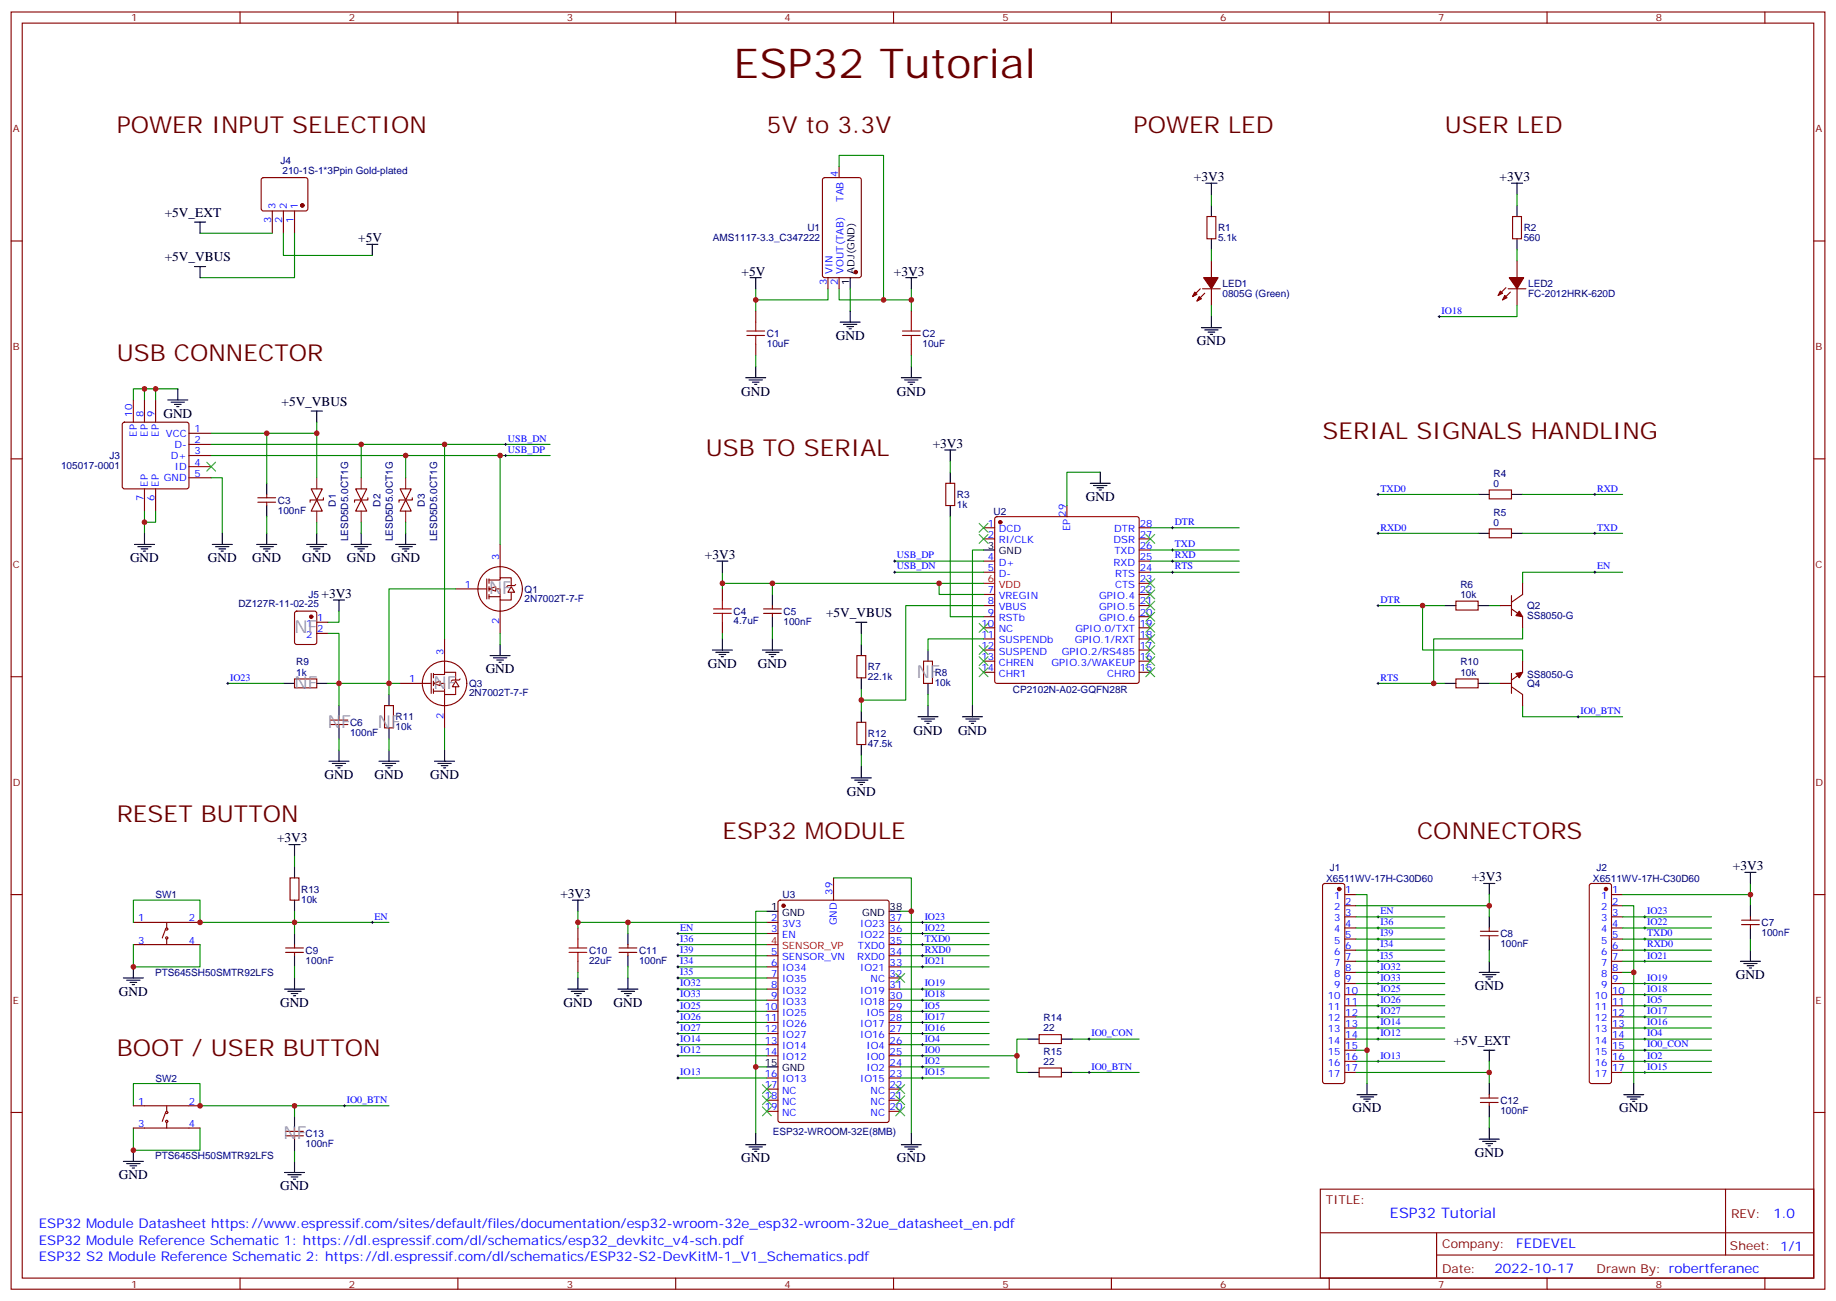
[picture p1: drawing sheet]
<svg xmlns="http://www.w3.org/2000/svg" width="583mm" height="413mm" viewBox="0 0 583 413" stroke-linecap="round" stroke-linejoin="round" font-family="sans-serif">
<g fill="none" stroke="#870000" stroke-width=".35">
<path d="M3.5 3.8h575.8v405.4h-575.8zM7.1 7.3h568.6v398.3h-568.6zM76.2 3.8v3.5M145.3 3.8v3.5M214.5 3.8v3.5M283.6 3.8v3.5M352.8 3.8v3.5M421.9 3.8v3.5M491.1 3.8v3.5M560.2 3.8v3.5M83.1 56.6l.5-.2h13.4l.5 .2 .2 .5v9.4l-.7 .5-13.7-.1-.4-.6v-9.2zM261.3 56.6l.5-.2h10.9l.6 .4 .1 30.6-.5 .7h-11.1l-.7-.4v-30.6z"/>
<path d="M266.3 52.8v3.6M3.5 76.5h3.6M86.4 67v7M90 67v7M93.5 67v7M383.1 68.7h2.8v7.1h-2.8zM480.1 68.7h2.9v7.1h-2.9zM575.7 76.5h3.6M239.9 98.7v3.5M262.8 88.1v3.6M266.3 88.1v3.6M289.3 98.7v3.5"/>
<path d="M381 91.7l-2.5 2.4M381.7 91.7h5.6M382.4 93.1l-2.5 2.4M384.5 82.8v5.3M384.5 91.7v5.2M478 91.3l-2.5 2.5M478.7 91.7h5.7M479.4 92.7l-2.4 2.5M481.5 82.8v5.3M481.5 91.7v5.2M239.9 109.3v3.5M289.3 109.3v3.5"/>
<path d="M39 134.2l.5-.2h19.8l.5 .2 .2 .5v19.7l-.3 .5-.4 .3h-19.8l-.5-.3-.2-.5v-19.7zM42.3 126.9v7.1M45.9 126.9v7.1M49.4 126.9v7.1M60 137.5h7M3.5 145.6h3.6M45.9 155.2v7M49.4 155.2v7M60 141h7M60 144.6h7M60 148.1h7M60 151.6h7"/>
<path d="M81.8 159.4h5.7M81.8 158h5.7M84.7 156.9v1.1M84.7 159.4v1M98.8 155.2h3.5l-1.8 3.5zM100.5 158.7l1.8 3.5h-3.5zM102.7 158v.7h-4.3v.7M112.9 155.2h3.5l-1.7 3.5zM114.7 158.7l1.7 3.5h-3.5zM116.8 158v.7h-4.3v.7M127 155.2h3.5l-1.7 3.5zM128.8 158.7l1.7 3.5h-3.5z"/>
<path d="M130.9 158v.7h-4.3v.7M300.2 153.4h2.8v7h-2.8zM472.7 155.5h7.1v2.8h-7.1zM575.7 145.6h3.6M158.7 172.8v10.6M312.2 167.5h3.5M312.2 171h3.5M312.2 178.1h3.5M316 164.2l.4-.2h44.5l.5 .2 .2 .5v51.5l-.2 .5-.5 .2h-44.5l-.5-.2-.2-.5v-51.5zM338.7 160.4v3.6M361.6 167.5h3.5M361.6 171h3.5"/>
<path d="M361.6 178.1h3.5M361.6 174.6h3.5M472.7 167.9h7.1v2.8h-7.1zM144.6 186.9h9.9M154.5 183.7v6.4M155.2 184.1h3.5v-.7h3.6v2.4M155.2 186.9h3.5v3.5h3.6v-2.4M155.2 189.4h3.5M155.2 183.7v1.4M155.2 186.2v1.4M155.2 188.7v1.4M158.7 190.4v10.6"/>
<path d="M229.3 186.9v3.5M229.3 197.5v3.5M242.4 194.7h5.6M242.4 193.3h5.6M245.2 192.2v1.1M245.2 194.7v1M312.2 181.6h3.5M312.2 188.7h3.5M312.2 192.2h3.5M312.2 195.7h3.5M312.2 199.2h3.5M361.6 181.6h3.5"/>
<path d="M361.6 188.7h3.5M361.6 192.2h3.5M361.6 195.7h3.5M361.6 199.2h3.5M361.6 185.1h3.5M462.1 190.8h7.1v2.8h-7.1zM3.5 214.8h3.6M272 208.1h2.8v7h-2.8zM293.2 209.8h2.8v7.1h-2.8zM312.2 202.8h3.5M312.2 206.3h3.5M312.2 209.8h3.5"/>
<path d="M312.2 213.4h3.5M361.6 202.8h3.5M361.6 206.3h3.5M361.6 209.8h3.5M361.6 213.4h3.5M462.1 215.5h7.1v2.8h-7.1zM575.7 214.8h3.6M272 229.2h2.8v7.1h-2.8zM92.1 278.6h2.8v7.1h-2.8zM264.6 278.6v7.1M3.5 283.9h3.6M42.3 292.7h21.2"/>
<path d="M42.3 299.8h21.2M52.6 294.9l-1.1 2.8M52.9 292.7v1.8M52.9 298v1.8M93.5 299.8v1M183.4 294.5v3.5M199.3 299.8v1M243.4 292.7h3.5M243.4 296.3h3.5M247.2 285.9l.4-.2h33.9l.7 .4v69.4l-.4 .7h-34.2l-.6-.4-.1-69.4zM282.2 292.7h3.6M282.2 296.3h3.6"/>
<path d="M282.2 299.8h3.6M420 280.6l.5-.2h5.7l.5 .2 .2 .5v62.1l-.3 .5-.4 .2h-5.7l-.5-.2-.2-.5v-62.1zM426.9 283.9h3.5M426.9 287.4h3.5M426.9 291h3.5M426.9 294.5h3.5M426.9 298h3.5M469.9 297h5.6M469.9 295.6h5.6M472.7 294.5v1.1M472.7 297v1M504.7 280.6l.5-.2h5.6l.5 .2 .2 .5v62.1l-.2 .5-.5 .2h-5.6l-.5-.2-.2-.5v-62.1z"/>
<path d="M511.5 283.9h3.6M511.5 287.4h3.6M511.5 291h3.6M511.5 294.5h3.6M511.5 298h3.6M552.8 293.4h5.6M552.8 292h5.6M555.6 291v1M555.6 293.4v1.1M575.7 283.9h3.6M90.7 302.3h5.6M90.7 300.8h5.6"/>
<path d="M93.5 302.3v1M183.4 305.1v3.5M196.5 302.3h5.6M196.5 300.8h5.6M199.3 302.3v1M243.4 303.3h3.5M243.4 306.8h3.5M243.4 310.4h3.5M243.4 313.9h3.5M243.4 317.4h3.5M282.2 303.3h3.6M282.2 306.8h3.6"/>
<path d="M282.2 310.4h3.6M282.2 313.9h3.6M282.2 317.4h3.6M426.9 301.6h3.5M426.9 305.1h3.5M426.9 308.6h3.5M426.9 312.1h3.5M426.9 315.7h3.5M426.9 319.2h3.5M511.5 301.6h3.6M511.5 305.1h3.6M511.5 308.6h3.6"/>
<path d="M511.5 312.1h3.6M511.5 315.7h3.6M511.5 319.2h3.6M243.4 321h3.5M243.4 324.5h3.5M243.4 328h3.5M243.4 331.5h3.5M243.4 335.1h3.5M282.2 321h3.6M282.2 324.5h3.6M282.2 328h3.6M282.2 331.5h3.6"/>
<path d="M282.2 335.1h3.6M282.2 338.6h3.6M329.8 328.4h7.1v2.8h-7.1zM329.8 338.9h7.1v2.9h-7.1zM426.9 322.7h3.5M426.9 326.2h3.5M426.9 329.8h3.5M426.9 333.3h3.5M426.9 336.8h3.5M511.5 322.7h3.6M511.5 326.2h3.6M511.5 329.8h3.6"/>
<path d="M511.5 333.3h3.6M511.5 336.8h3.6M3.5 353.1h3.6M42.3 358h21.2M42.3 350.9h21.2M52.6 353.1l-1.1 2.8M52.9 350.9v1.8M52.9 356.2v1.8M90.7 359.1h5.6M93.5 358v1.1M243.4 342.1h3.5M243.4 345.7h3.5"/>
<path d="M243.4 349.2h3.5M243.4 352.7h3.5M282.2 342.1h3.6M282.2 345.7h3.6M282.2 349.2h3.6M282.2 352.7h3.6M426.9 340.4h3.5M469.9 349.9h5.6M469.9 348.5h5.6M472.7 347.4v1.1M472.7 349.9v1M511.5 340.4h3.6"/>
<path d="M575.7 353.1h3.6M90.7 360.5h5.6M93.5 360.5v1M419.1 377.4h156.6v28.2h-156.6zM547.7 377.4v20.9M419.1 391.2h156.5M456 398.3h119.6M456 391.2v14.2M76.2 405.6v3.6M145.3 405.6v3.6M214.5 405.6v3.6M283.6 405.6v3.6"/>
<path d="M352.8 405.6v3.6M421.9 405.6v3.6M491.1 405.6v3.6M560.2 405.6v3.6"/>
<circle cx="158.7" cy="186.9" r="7.1"/>
<circle cx="52.9" cy="297.7" r=".35"/>
<circle cx="52.9" cy="294.9" r=".35"/>
<circle cx="52.9" cy="353.1" r=".35"/>
<circle cx="52.9" cy="355.9" r=".35"/>
</g>
<g fill="none" stroke="#000" stroke-width=".35">
<path d="M382.8 58.1h3.5M384.5 58.1v3.6M479.8 58.1h3.5M481.5 58.1v3.6M61.7 70.5h3.6M63.5 70.5v3.5M116.4 77.5h3.5M118.2 77.5v3.6M384.5 65.2v3.5M384.5 75.8v3.5M481.5 65.2v3.5M481.5 75.8v3.5"/>
<path d="M61.7 84.6h3.6M63.5 84.6v3.5M238.1 88.1h3.6M239.9 88.1v3.6M269.9 88.1v3.6M269.9 98.7v3.5M287.5 88.1h3.5M289.3 88.1v3.6M236.7 119.9h6.4M239.9 116.3v3.6M266.7 102.2h6.3M267.8 102.9h4.2"/>
<path d="M268.8 103.6h2.1M269.5 104.4h.7M286.1 119.9h6.4M289.3 116.3v3.6M381.4 104h6.3M382.4 104.7h4.2M383.5 105.4h2.1M384.2 106.1h.7M384.5 100.5v3.5M53.3 126.9h6.3M54.3 127.6h4.3M55.4 128.3h2.1"/>
<path d="M56.1 129h.7M56.4 123.4v3.5M98.8 130.5h3.5M100.5 130.5v3.5M237.8 120.6h4.2M238.8 121.3h2.1M239.5 122h.7M287.2 120.6h4.2M288.2 121.3h2.1M288.9 122h.7M84.7 153.4v3.5M299.9 142.8h3.5"/>
<path d="M301.6 142.8v3.5M301.6 149.9v3.5M346.1 153.4h6.3M347.1 154.1h4.3M348.2 154.8h2.1M348.9 155.5h.7M349.2 149.9v3.5M469.2 156.9h3.5M479.8 156.9h3.5M42.7 172.8h6.3M43.7 173.5h4.3M44.8 174.2h2.1"/>
<path d="M45.5 174.9h.7M45.9 169.3v3.5M67.4 172.8h6.3M68.4 173.5h4.3M69.5 174.2h2.1M70.2 174.9h.7M70.6 169.3v3.5M81.5 172.8h6.3M82.5 173.5h4.3M83.6 174.2h2.1M84.3 174.9h.7M84.7 160.4v3.6"/>
<path d="M84.7 169.3v3.5M97.4 172.8h6.3M98.4 173.5h4.3M99.5 174.2h2.1M100.2 174.9h.7M100.5 169.3v3.5M111.5 172.8h6.3M112.5 173.5h4.3M113.6 174.2h2.1M114.3 174.9h.7M114.7 169.3v3.5M125.6 172.8h6.3"/>
<path d="M126.6 173.5h4.3M127.7 174.2h2.1M128.4 174.9h.7M128.8 169.3v3.5M227.5 178.1h3.6M229.3 178.1v3.5M301.6 160.4v3.6M312.2 174.6h3.5M469.2 169.3h3.5M479.8 169.3h3.5M245.2 188.7v3.5M245.2 195.7v3.5"/>
<path d="M271.6 197.5h3.6M273.4 197.5v3.5M458.6 192.2h3.5M469.2 192.2h3.5M226.1 206.3h6.4M227.2 207h4.2M228.2 207.7h2.2M229 208.4h.7M229.3 202.8v3.5M242 206.3h6.4M243.1 207h4.2M244.1 207.7h2.1"/>
<path d="M244.8 208.4h.7M245.2 202.8v3.5M273.4 204.5v3.6M273.4 215.1v3.6M294.6 206.3v3.5M294.6 216.9v3.5M458.6 216.9h3.5M469.2 216.9h3.5M273.4 225.7v3.5M273.4 236.3v3.5M291.4 227.5h6.3M292.5 228.2h4.2"/>
<path d="M293.5 228.9h2.1M294.2 229.6h.7M294.6 223.9v3.6M305.5 227.5h6.4M306.6 228.2h4.2M307.6 228.9h2.1M308.3 229.6h.7M308.7 223.9v3.6M270.2 246.9h6.4M271.3 247.6h4.2M272.3 248.3h2.2M273 249h.8"/>
<path d="M273.4 243.3v3.6M91.7 268h3.5M93.5 268v3.6M93.5 275.1v3.5M553.9 276.9h3.5M555.6 276.9v3.5M93.5 285.7v3.5M93.5 296.3v3.5M181.7 285.7h3.5M183.4 285.7v3.5M199.3 296.3v3.5M243.4 289.2h3.5"/>
<path d="M282.2 289.2h3.6M471 280.4h3.5M472.7 280.4v3.5M472.7 291v3.5M472.7 298v3.6M555.6 287.4v3.6M555.6 294.5v3.5M39.2 310.4h6.3M40.2 311.1h4.2M41.3 311.8h2.1M42 312.5h.7M42.3 306.8v3.6"/>
<path d="M90.3 313.9h6.4M91.4 314.6h4.2M92.4 315.3h2.1M93.1 316h.7M93.5 303.3v3.5M93.5 310.4v3.5M180.3 313.9h6.3M181.3 314.6h4.3M182.4 315.3h2.1M183.1 316h.7M183.4 310.4v3.5M196.1 313.9h6.4"/>
<path d="M197.2 314.6h4.2M198.3 315.3h2.1M199 316h.7M199.3 303.3v3.5M199.3 310.4v3.5M469.5 308.6h6.4M470.6 309.3h4.2M471.7 310h2.1M472.4 310.7h.7M472.7 305.1v3.5M552.4 305.1h6.4M553.5 305.8h4.2"/>
<path d="M554.6 306.5h2.1M555.3 307.2h.7M555.6 301.6v3.5M243.4 338.6h3.5M326.3 329.8h3.5M336.9 329.8h3.5M471 333.3h3.5M472.7 333.3v3.5M93.5 354.5v3.5M239.9 359.8v3.5M289.3 359.8v3.5M326.3 340.4h3.5"/>
<path d="M336.9 340.4h3.5M430.7 347.4h6.4M431.8 348.1h4.2M432.9 348.8h2.1M433.6 349.5h.7M433.9 343.9v3.5M472.7 343.9v3.5M472.7 350.9v3.6M472.7 358v3.5M515.4 347.4h6.4M516.5 348.1h4.2M517.5 348.8h2.1"/>
<path d="M518.2 349.5h.7M518.6 343.9v3.5M39.2 368.6h6.3M40.2 369.3h4.2M41.3 370h2.1M42 370.7h.7M42.3 365.1v3.5M90.3 372.1h6.4M91.4 372.8h4.2M92.4 373.5h2.1M93.1 374.2h.7M93.5 361.5v3.6"/>
<path d="M93.5 368.6v3.5M236.7 363.3h6.4M237.8 364h4.2M238.8 364.7h2.1M239.5 365.4h.7M286.1 363.3h6.4M287.2 364h4.2M288.2 364.7h2.1M288.9 365.4h.7M469.5 361.5h6.4M470.6 362.2h4.2M471.7 362.9h2.1"/>
<path d="M472.4 363.6h.7"/>
</g>
<path d="M312.2 185.1h3.5M243.4 299.8h3.5" fill="none" stroke="#f00" stroke-width=".35"/>
<g fill="#870000" stroke="#870000" stroke-width=".35">
<path d="M380.6 94.1l.8 .7-1.5 .7z"/>
<path d="M379.2 92.7l.7 .7-1.4 .7z"/>
<path d="M382.1 88.1h4.5l-2.1 3.6z"/>
<path d="M477.7 93.8l.7 .7-1.4 .7z"/>
<path d="M476.2 92.4l.8 .7-1.5 .7z"/>
<path d="M479.1 88.1h4.6l-2.2 3.6z"/>
<circle cx="248.7" cy="287.4" r=".53"/>
<circle cx="317.5" cy="165.7" r=".53"/>
<circle cx="271.6" cy="86.4" r=".53"/>
<circle cx="96" cy="65.2" r=".53"/>
<circle cx="425.1" cy="282.2" r=".53"/>
<circle cx="509.8" cy="282.2" r=".53"/>
</g>
<path d="M100.5 151.6v3.6M114.7 151.6v3.6M128.8 151.6v3.6M100.5 162.2v3.5M114.7 162.2v3.5M128.8 162.2v3.5" fill="none" stroke="#8c2424" stroke-width=".35"/>
<g fill="none" stroke="#a10000" stroke-width=".35">
<path d="M237.1 106.5h5.6M237.1 105.1h5.6M239.9 102.2v2.9M239.9 106.5v2.8M286.5 106.5h5.6M286.5 105.1h5.6M289.3 102.2v2.9M289.3 106.5v2.8M226.5 194.7h5.6M226.5 193.3h5.6M229.3 190.4v2.9M229.3 194.7v2.8"/>
<path d="M183.4 298v2.8M180.6 302.3h5.7M180.6 300.8h5.7M183.4 302.3v2.8"/>
</g>
<g fill="none" stroke="#008700" stroke-width=".35">
<path d="M266.3 52.8v-3.5h14.2v45.9M63.5 74h22.9M90 74v7.1h28.2M93.5 74v14.1h-30M384.5 61.7v3.5M384.5 79.3v3.5M481.5 61.7v3.5M481.5 79.3v3.5M239.9 91.7v3.5h22.9v-3.5M239.9 95.2v3.5M266.3 91.7v3.5h23v-3.5M269.9 91.7v7"/>
<path d="M289.3 95.2v3.5M384.5 96.9v3.6M481.5 96.9v3.6h-24.7M239.9 112.8v3.5M289.3 112.8v3.5M42.3 126.9v-3.5h7.1v3.5M45.9 123.4v3.5M49.4 123.4h7M67 137.5h33.5v14.1M84.7 137.5v15.9M100.5 134v3.5M67 151.6h3.6v17.7"/>
<path d="M67 141h107.6M67 144.6h107.6M114.7 141v10.6M128.8 144.6v7M301.6 146.3v3.6M349.2 149.9h-10.5v10.5M437.4 156.9h31.8M483.3 156.9h31.8M45.9 162.2v3.5h3.5v-3.5M45.9 165.7v3.6M84.7 164v5.3M100.5 165.7v3.6"/>
<path d="M114.7 165.7v3.6M128.8 165.7v3.6M284 178.1h28.2M301.6 164v31.7h10.6M312.2 174.6h-3.5v49.3M365.1 178.1h28.2M365.1 167.5h28.2M365.1 174.6h28.2M437.4 169.3h31.8M483.3 169.3h31.8M229.3 181.6v3.5M245.2 185.1v3.6"/>
<path d="M245.2 199.2v3.6M284 181.6h28.2M298.1 185.1v3.6h14.1M312.2 192.2h-24.7v30h-14.1M312.2 185.1h-82.9v1.8M365.1 181.6h28.2M437.4 192.2h14.2M458.6 192.2h-7v14.1h31.7v3.5M472.7 192.2h3.5M483.3 199.2v3.6h-28.2v14.1h3.5M515.1 181.6h-31.8v3.5M229.3 201v1.8"/>
<path d="M273.4 201v3.5M273.4 218.7v7M312.2 202.8h-17.6v3.5M437.4 216.9h17.7M472.7 216.9h3.5M273.4 239.8v3.5M294.6 220.4v3.5M483.3 223.9v3.6h31.8M93.5 271.6v3.5M264.6 278.6h24.7v10.6M42.3 292.7v-7h21.2v7h60M42.3 299.8v7h21.2v-7"/>
<path d="M93.5 289.2v7.1M183.4 289.2v3.5M199.3 292.7v3.6M215.2 296.3h28.2M215.2 299.8h28.2M243.4 292.7h-60v1.8M243.4 289.2h-3.5v70.6M285.8 289.2h3.5v70.6M285.8 296.3h28.2M285.8 299.8h28.2M285.8 292.7h28.2M430.4 283.9h3.5v60"/>
<path d="M430.4 287.4h42.3v3.6M430.4 298h28.2M430.4 294.5h28.2M430.4 291h28.2M472.7 283.9v3.5M515.1 287.4h3.5v56.5M515.1 283.9h40.5v3.5M515.1 298h28.2M515.1 294.5h28.2M515.1 291h28.2M555.6 280.4v3.5M555.6 298v3.6"/>
<path d="M93.5 306.8v3.6M183.4 308.6v1.8M199.3 306.8v3.6M215.2 303.3h28.2M215.2 306.8h28.2M215.2 317.4h28.2M215.2 313.9h28.2M215.2 310.4h28.2M285.8 303.3h28.2M285.8 306.8h28.2M285.8 317.4h28.2M285.8 313.9h28.2"/>
<path d="M430.4 319.2h28.2M430.4 305.1h28.2M430.4 308.6h28.2M430.4 312.1h28.2M430.4 315.7h28.2M430.4 301.6h28.2M472.7 301.6v3.5M515.1 319.2h28.2M515.1 305.1h28.2M515.1 308.6h3.5M515.1 312.1h28.2M515.1 315.7h28.2"/>
<path d="M515.1 301.6h28.2M215.2 321h28.2M215.2 335.1h28.2M215.2 331.5h28.2M215.2 328h28.2M215.2 324.5h28.2M239.9 338.6h3.5M285.8 338.6h28.2M285.8 321h28.2M285.8 335.1h37M285.8 331.5h28.2M285.8 328h28.2"/>
<path d="M285.8 324.5h28.2M326.3 329.8h-3.5v10.6h3.5M340.4 329.8h21.2M430.4 329.8h28.2M430.4 336.8h28.2M430.4 322.7h28.2M430.4 326.2h28.2M430.4 333.3h3.5M472.7 336.8v3.6h-42.3M515.1 329.8h28.2M515.1 336.8h28.2M515.1 322.7h28.2"/>
<path d="M515.1 326.2h28.2M515.1 333.3h28.2M42.3 358v7.1h21.2v-7.1M42.3 350.9v-7h21.2v7h60M93.5 350.9v3.6M215.2 342.1h28.2M285.8 342.1h28.2M340.4 340.4h21.2M472.7 340.4v3.5M472.7 354.5v3.5M515.1 340.4h28.2M93.5 365.1v3.5"/>
</g>
<g fill="none" stroke="#000" stroke-width=".32">
<path d="M456.5 100.5h.7M456.8 100.1v.7M160.2 144.6h.7M160.2 141h.7M160.5 140.7v.7M160.5 144.2v.7M437.1 156.9h.7M437.4 156.6v.7M505.9 156.9h.7M506.2 156.6v.7M283.6 178.1h.7M284 177.7v.7"/>
<path d="M371.8 178.1h.7M371.8 167.5h.7M371.8 174.6h.7M372.2 167.1v.8M372.2 174.2v.7M372.2 177.7v.7M437.1 169.3h.7M437.4 168.9v.7M505.9 169.3h.7M506.2 168.9v.7M283.6 181.6h.7M284 181.3v.7"/>
<path d="M371.8 181.6h.7M372.2 181.3v.7M437.1 192.2h.7M437.4 191.8v.7M505.9 181.6h.7M506.2 181.3v.7M437.1 216.9h.7M437.4 216.5v.7M500.6 227.5h.7M500.9 227.1v.7M117.8 292.7h.7M118.2 292.4v.7"/>
<path d="M214.8 296.3h.7M214.8 299.8h.7M215.2 295.9v.7M215.2 299.4v.7M292.5 292.7h.7M292.5 296.3h.7M292.5 299.8h.7M292.8 292.4v.7M292.8 295.9v.7M292.8 299.4v.7M437.1 298h.7M437.1 294.5h.7"/>
<path d="M437.1 291h.7M437.4 290.6v.7M437.4 294.1v.8M437.4 297.7v.7M521.8 298h.7M521.8 294.5h.7M521.8 291h.7M522.1 290.6v.7M522.1 294.1v.8M522.1 297.7v.7M214.8 317.4h.7M214.8 313.9h.7"/>
<path d="M214.8 306.8h.7M214.8 310.4h.7M214.8 303.3h.7M215.2 303v.7M215.2 306.5v.7M215.2 310v.7M215.2 313.5v.8M215.2 317.1v.7M292.5 317.4h.7M292.5 313.9h.7M292.5 306.8h.7M292.5 303.3h.7"/>
<path d="M292.8 303v.7M292.8 306.5v.7M292.8 313.5v.8M292.8 317.1v.7M437.1 305.1h.7M437.1 301.6h.7M437.1 312.1h.7M437.1 308.6h.7M437.1 319.2h.7M437.1 315.7h.7M437.4 301.2v.7M437.4 304.7v.7"/>
<path d="M437.4 308.3v.7M437.4 311.8v.7M437.4 315.3v.7M437.4 318.8v.7M521.8 305.1h.7M521.8 301.6h.7M521.8 312.1h.7M521.8 319.2h.7M521.8 315.7h.7M522.1 301.2v.7M522.1 304.7v.7M522.1 311.8v.7"/>
<path d="M522.1 315.3v.7M522.1 318.8v.7M214.8 335.1h.7M214.8 331.5h.7M214.8 328h.7M214.8 324.5h.7M214.8 321h.7M215.2 320.6v.7M215.2 324.1v.7M215.2 327.7v.7M215.2 331.2v.7M215.2 334.7v.7"/>
<path d="M292.5 335.1h.7M292.5 331.5h.7M292.5 328h.7M292.5 324.5h.7M292.5 321h.7M292.5 338.6h.7M292.8 320.6v.7M292.8 324.1v.7M292.8 327.7v.7M292.8 331.2v.7M292.8 334.7v.7M292.8 338.2v.7"/>
<path d="M345.4 329.8h.7M345.7 329.4v.7M437.1 329.8h.7M437.1 322.7h.7M437.1 326.2h.7M437.1 336.8h.7M437.4 322.4v.7M437.4 325.9v.7M437.4 329.4v.7M437.4 336.5v.7M521.8 329.8h.7M521.8 322.7h.7"/>
<path d="M521.8 326.2h.7M521.8 336.8h.7M521.8 333.3h.7M522.1 322.4v.7M522.1 325.9v.7M522.1 329.4v.7M522.1 333v.7M522.1 336.5v.7M109 350.9h.7M109.4 350.6v.7M214.8 342.1h.7M215.2 341.8v.7"/>
<path d="M292.5 342.1h.7M292.8 341.8v.7M345.4 340.4h.7M345.7 340v.7M521.8 340.4h.7M522.1 340v.7"/>
</g>
<g fill="#fff" stroke="#870000" stroke-width=".35">
<path d="M155.2 186.9l2.1-.7v1.4z"/>
<path d="M162.3 186.2l1 1.8h-2.1z"/>
</g>
<g fill="none" stroke="#870000" stroke-width=".35">
<path d="M163.7 185.5l-.4 .3h-2.1l-.3 .4M127 216.9h9.9M136.9 213.7v6.4M137.6 214.1h3.5v-.7h3.5v2.4M137.6 216.9h3.5v3.5h3.5v-2.5M137.6 219.4h3.5M137.6 213.7v1.4M137.6 216.2v1.4M137.6 218.7v1.4M141.1 202.8v10.6M141.1 220.4v10.6"/>
<circle cx="141.1" cy="216.9" r="7.1"/>
</g>
<g fill="#fff" stroke="#870000" stroke-width=".35">
<path d="M137.6 216.9l2.1-.7v1.4z"/>
<path d="M144.6 216.2l1.1 1.7h-2.1z"/>
</g>
<g fill="none" stroke="#870000" stroke-width=".35">
<path d="M93.7 194.2l.5-.2h5.6l.7 .4v9.4l-.4 .7h-5.9l-.7-.4v-9.4zM100.5 197.5h3.6M476.2 192.2h3.6M479.8 193.3l3.5 2.4v3.5M479.8 189v6.4M483.3 185.1v3.6l-3.5 2.4M93.5 215.5h7v2.8h-7zM100.5 201h3.6M146 215.5l-.3 .3h-2.1l-.4 .4M476.2 216.9h3.6M479.8 217.9l3.5 2.5v3.5M479.8 213.7v6.4"/>
<path d="M483.3 209.8v3.6l-3.5 2.4M104.8 229.9h5.6M104.8 228.5h5.6M107.6 227.5v1M107.6 229.9v1.1M122.1 223.9h2.8v7.1h-2.8z"/>
</g>
<path d="M141.1 141v61.8M158.7 144.6v28.2M107.6 194v3.5h-3.5M144.6 186.9h-21.1v30h3.5M72.3 216.9h17.7M104.1 201h3.5v15.9h-3.5M158.7 201v3.5M107.6 234.5v3.6M123.5 220.4v-3.5h-15.9v7M123.5 234.5v3.6M141.1 231v7.1" fill="none" stroke="#008700" stroke-width=".35"/>
<g fill="none" stroke="#000" stroke-width=".35">
<path d="M105.8 190.4h3.6M107.6 190.4v3.6M90 216.9h3.5M100.5 216.9h3.6M155.6 208.1h6.3M156.6 208.8h4.3M157.7 209.5h2.1M158.4 210.2h.7M158.7 204.5v3.6M107.6 223.9v3.6M107.6 231v3.5M107.6 238.1v3.5"/>
<path d="M123.5 220.4v3.5M123.5 231v3.5M123.5 238.1v3.5M141.1 238.1v3.5M104.4 241.6h6.4M105.5 242.3h4.2M106.5 243h2.2M107.2 243.7h.7M120.3 241.6h6.3M121.4 242.3h4.2M122.4 243h2.1M123.1 243.7h.7"/>
<path d="M137.9 241.6h6.4M139 242.3h4.2M140.1 243h2.1M140.8 243.7h.7"/>
</g>
<path d="M72 216.9h.7M72.3 216.5v.7" fill="none" stroke="#000" stroke-width=".32"/>
<g fill="#870000" stroke="#870000" stroke-width=".35">
<path d="M482.2 194l1.1 1.7-2.1-.3z"/>
<path d="M481.2 213.7l2.1-.3-1.1 1.7z"/>
<circle cx="98.8" cy="195.7" r=".53"/>
</g>
<g fill="none" stroke="#3c3" stroke-width=".35">
<path d="M65.6 146.7l2.8 2.8M68.4 146.7l-2.8 2.8M310.8 166.1l2.8 2.8M310.8 169.6l2.8 2.8M313.6 166.1l-2.8 2.8M313.6 169.6l-2.8 2.8M363.7 169.6l2.8 2.8M366.5 169.6l-2.8 2.8M310.8 197.8l2.8 2.9M313.6 197.8l-2.8 2.9M363.7 197.8l2.8 2.9M363.7 194.3l2.8 2.8"/>
<path d="M363.7 190.8l2.8 2.8M363.7 187.3l2.8 2.8M363.7 183.7l2.8 2.8M366.5 197.8l-2.8 2.9M366.5 194.3l-2.8 2.8M366.5 190.8l-2.8 2.8M366.5 187.3l-2.8 2.8M366.5 183.7l-2.8 2.8M310.8 204.9l2.8 2.8M310.8 208.4l2.8 2.8M310.8 211.9l2.8 2.9M313.6 204.9l-2.8 2.8"/>
<path d="M313.6 208.4l-2.8 2.8M313.6 211.9l-2.8 2.9M363.7 211.9l2.8 2.9M363.7 208.4l2.8 2.8M363.7 204.9l2.8 2.8M363.7 201.4l2.8 2.8M366.5 211.9l-2.8 2.9M366.5 208.4l-2.8 2.8M366.5 204.9l-2.8 2.8M366.5 201.4l-2.8 2.8M284.3 309l2.9 2.8M287.2 309l-2.9 2.8"/>
<path d="M242 344.2l2.8 2.9M242 347.8l2.8 2.8M242 351.3l2.8 2.8M244.8 344.2l-2.8 2.9M244.8 347.8l-2.8 2.8M244.8 351.3l-2.8 2.8M284.3 351.3l2.9 2.8M284.3 347.8l2.9 2.8M284.3 344.2l2.9 2.9M287.2 351.3l-2.9 2.8M287.2 347.8l-2.9 2.8M287.2 344.2l-2.9 2.9"/>
</g>
<g fill="#c00">
<circle cx="42.3" cy="306.8" r=".88"/>
<circle cx="63.5" cy="292.7" r=".88"/>
<circle cx="93.5" cy="292.7" r=".88"/>
<circle cx="93.5" cy="350.9" r=".88"/>
<circle cx="63.5" cy="350.9" r=".88"/>
<circle cx="42.3" cy="365.1" r=".88"/>
<circle cx="199.3" cy="292.7" r=".88"/>
<circle cx="183.4" cy="292.7" r=".88"/>
<circle cx="239.9" cy="338.6" r=".88"/>
<circle cx="289.3" cy="289.2" r=".88"/>
<circle cx="273.4" cy="222.2" r=".88"/>
<circle cx="245.2" cy="185.1" r=".88"/>
<circle cx="298.1" cy="185.1" r=".88"/>
<circle cx="229.3" cy="185.1" r=".88"/>
<circle cx="84.7" cy="137.5" r=".88"/>
<circle cx="100.5" cy="137.5" r=".88"/>
<circle cx="114.7" cy="141" r=".88"/>
<circle cx="128.8" cy="144.6" r=".88"/>
<circle cx="45.9" cy="165.7" r=".88"/>
<circle cx="45.9" cy="123.4" r=".88"/>
<circle cx="49.4" cy="123.4" r=".88"/>
<circle cx="451.6" cy="192.2" r=".88"/>
<circle cx="455.1" cy="216.9" r=".88"/>
<circle cx="239.9" cy="95.2" r=".88"/>
<circle cx="289.3" cy="95.2" r=".88"/>
<circle cx="280.5" cy="95.2" r=".88"/>
<circle cx="322.8" cy="335.1" r=".88"/>
<circle cx="433.9" cy="333.3" r=".88"/>
<circle cx="518.6" cy="308.6" r=".88"/>
<circle cx="472.7" cy="340.4" r=".88"/>
<circle cx="555.6" cy="283.9" r=".88"/>
<circle cx="472.7" cy="287.4" r=".88"/>
<circle cx="158.8" cy="144.6" r=".88"/>
<circle cx="141.1" cy="141" r=".88"/>
<circle cx="123.5" cy="216.9" r=".88"/>
<circle cx="107.6" cy="216.9" r=".88"/>
</g>
<text font-size="13.1" fill="#600" x="232.8" y="24.6">ESP32 Tutorial</text>
<g font-size="7.4" fill="#600">
<text x="37" y="42.3">POWER INPUT SELECTION</text>
<text x="243.4" y="42.3">5V to 3.3V</text>
<text x="359.8" y="42.3">POWER LED</text>
<text x="458.6" y="42.3">USER LED</text>
<text x="37" y="114.6">USB CONNECTOR</text>
<text x="419.8" y="139.3">SERIAL SIGNALS HANDLING</text>
<text x="224" y="144.6">USB TO SERIAL</text>
<text x="37" y="261">RESET BUTTON</text>
<text x="229.3" y="266.3">ESP32 MODULE</text>
<text x="449.8" y="266.3">CONNECTORS</text>
<text x="37" y="335.1">BOOT / USER BUTTON</text>
</g>
<g font-size="5.6" fill="#999">
<text x="155.2" y="188.7">NF</text>
<text x="93.5" y="201">NF</text>
<text x="291" y="215.1">NF</text>
<text x="93.5" y="218.7">NF</text>
<text x="137.6" y="218.7">NF</text>
<text x="104.1" y="231">NF</text>
<text x="119.9" y="231">NF</text>
<text x="90" y="361.5">NF</text>
</g>
<text font-size="4.6" fill="#00f" x="441.2" y="386.4">ESP32 Tutorial</text>
<g font-size="4.2">
<text x="379" y="57.5">+3V3</text>
<text x="476" y="57.5">+3V3</text>
<text x="52.3" y="68.7">+5V_EXT</text>
<text x="113.7" y="76.9">+5V</text>
<text x="52.3" y="82.9">+5V_VBUS</text>
<text x="235.4" y="87.4">+5V</text>
<text x="283.7" y="87.4">+3V3</text>
<text x="265.3" y="107.9">GND</text>
<text x="379.9" y="109.6">GND</text>
<text x="235.3" y="125.5">GND</text>
<text x="284.7" y="125.5">GND</text>
<text x="89.4" y="128.7">+5V_VBUS</text>
<text x="51.9" y="132.6">GND</text>
<text x="296.1" y="142.1">+3V3</text>
<text x="344.7" y="159">GND</text>
<text x="41.3" y="178.4">GND</text>
<text x="66" y="178.4">GND</text>
<text x="80.1" y="178.4">GND</text>
<text x="96" y="178.4">GND</text>
<text x="110.1" y="178.4">GND</text>
<text x="124.2" y="178.4">GND</text>
<text x="223.8" y="177.4">+3V3</text>
<text x="102.1" y="189.7">+3V3</text>
<text x="262.2" y="195.7">+5V_VBUS</text>
<text x="154.2" y="213.7">GND</text>
<text x="224.7" y="211.9">GND</text>
<text x="240.6" y="211.9">GND</text>
<text x="290" y="233.1">GND</text>
<text x="304.1" y="233.1">GND</text>
<text x="103" y="247.2">GND</text>
<text x="118.9" y="247.2">GND</text>
<text x="136.5" y="247.2">GND</text>
<text x="268.8" y="252.5">GND</text>
<text x="87.9" y="267.4">+3V3</text>
<text x="467.2" y="279.7">+3V3</text>
<text x="550.1" y="276.2">+3V3</text>
<text x="177.9" y="285">+3V3</text>
<text x="551" y="310.7">GND</text>
<text x="37.7" y="316">GND</text>
<text x="468.1" y="314.3">GND</text>
<text x="88.9" y="319.5">GND</text>
<text x="178.9" y="319.5">GND</text>
<text x="194.7" y="319.5">GND</text>
<text x="461.5" y="331.6">+5V_EXT</text>
<text x="429.3" y="353.1">GND</text>
<text x="514" y="353.1">GND</text>
<text x="235.3" y="368.9">GND</text>
<text x="284.7" y="368.9">GND</text>
<text x="468.1" y="367.2">GND</text>
<text x="37.7" y="374.2">GND</text>
<text x="88.9" y="377.8">GND</text>
</g>
<g font-size="4.2" fill="#00f">
<text x="12.3" y="389.7">ESP32 Module Datasheet https://www.espressif.com/sites/default/files/documentation/esp32-wroom-32e_esp32-wroom-32ue_datasheet_en.pdf</text>
<text x="562.9" y="386.7">1.0</text>
<text x="12.3" y="395">ESP32 Module Reference Schematic 1: https://dl.espressif.com/dl/schematics/esp32_devkitc_v4-sch.pdf</text>
<text x="12.3" y="400.3">ESP32 S2 Module Reference Schematic 2: https://dl.espressif.com/dl/schematics/ESP32-S2-DevKitM-1_V1_Schematics.pdf</text>
<text x="481.3" y="396.2">FEDEVEL</text>
<text x="474.4" y="404">2022-10-17</text>
</g>
<g font-size="3.9" fill="#800">
<text x="420.9" y="382">TITLE:</text>
<text x="549.5" y="386.7">REV:</text>
<text x="457.8" y="396.2">Company:</text>
<text x="549.1" y="396.8">Sheet: 1/1</text>
<text x="457.8" y="403.9">Date:</text>
<text x="506.8" y="403.9">Drawn By: robertferanec</text>
</g>
<g font-size="3.2" fill="#800">
<text x="41.6" y="6.8">1</text>
<text x="110.8" y="6.8">2</text>
<text x="179.9" y="6.8">3</text>
<text x="249.1" y="6.8">4</text>
<text x="318.2" y="6.8">5</text>
<text x="387.3" y="6.8">6</text>
<text x="456.5" y="6.8">7</text>
<text x="525.6" y="6.8">8</text>
<text x="4.1" y="41.9">A</text>
<text x="576.3" y="41.9">A</text>
<text x="4.1" y="111.1">B</text>
<text x="576.3" y="111.1">B</text>
<text x="4.1" y="180.2">C</text>
<text x="576.3" y="180.2">C</text>
<text x="4.1" y="249.3">D</text>
<text x="576.3" y="249.3">D</text>
<text x="4.1" y="318.5">E</text>
<text x="576.3" y="318.5">E</text>
<text x="41.6" y="408.6">1</text>
<text x="110.8" y="408.6">2</text>
<text x="179.9" y="408.6">3</text>
<text x="249.1" y="408.6">4</text>
<text x="318.2" y="408.6">5</text>
<text x="387.3" y="408.6">6</text>
<text x="456.5" y="408.6">7</text>
<text x="525.6" y="408.6">8</text>
</g>
<g font-size="3.2" fill="#000080">
<text x="89.1" y="52.1">J4</text>
<text x="89.7" y="55.3">210-1S-1*3Ppin Gold-plated</text>
<text x="226.3" y="76.5">AMS1117-3.3_C347222</text>
<text x="256.3" y="73.4">U1</text>
<text x="386.6" y="76.6">5.1k</text>
<text x="386.6" y="73.4">R1</text>
<text x="483.7" y="76.6">560</text>
<text x="483.7" y="73.4">R2</text>
<text x="388.1" y="94.2">0805G (Green)</text>
<text x="388.1" y="91">LED1</text>
<text x="485.1" y="94.2">FC-2012HRK-620D</text>
<text x="485.1" y="91">LED2</text>
<text x="243.4" y="106.9">C1</text>
<text x="292.8" y="106.9">C2</text>
<text x="243.4" y="110.1">10uF</text>
<text x="292.8" y="110.1">10uF</text>
<text x="19.4" y="148.7">105017-0001</text>
<text x="34.7" y="145.7">J3</text>
<text x="474.1" y="154.4">0</text>
<text x="474.1" y="151.5">R4</text>
<text x="88.2" y="159.9">C3</text>
<text x="106.6" y="160.8" transform="rotate(-90 106.6 160.8)">D1</text>
<text x="120.8" y="160.8" transform="rotate(-90 120.8 160.8)">D2</text>
<text x="134.9" y="160.8" transform="rotate(-90 134.9 160.8)">D3</text>
<text x="303.7" y="161.2">1k</text>
<text x="303.7" y="158">R3</text>
<text x="88.2" y="163">100nF</text>
<text x="315.4" y="163.4">U2</text>
<text x="474.1" y="166.8">0</text>
<text x="474.1" y="163.9">R5</text>
<text x="110.5" y="171.8" transform="rotate(-90 110.5 171.8)">LESD5D5.0CT1G</text>
<text x="124.7" y="171.8" transform="rotate(-90 124.7 171.8)">LESD5D5.0CT1G</text>
<text x="138.8" y="171.8" transform="rotate(-90 138.8 171.8)">LESD5D5.0CT1G</text>
<text x="97.9" y="189.8">J5</text>
<text x="166.5" y="191">2N7002T-7-F</text>
<text x="166.5" y="188.1">Q1</text>
<text x="463.6" y="189.7">10k</text>
<text x="463.6" y="186.5">R6</text>
<text x="75.7" y="192.8">DZ127R-11-02-25</text>
<text x="232.8" y="195.1">C4</text>
<text x="248.7" y="195.1">C5</text>
<text x="484.7" y="196.5">SS8050-G</text>
<text x="484.7" y="193.4">Q2</text>
<text x="232.8" y="198.1">4.7uF</text>
<text x="248.7" y="198.3">100nF</text>
<text x="94" y="214.4">1k</text>
<text x="94" y="211.2">R9</text>
<text x="275.5" y="215.9">22.1k</text>
<text x="275.5" y="212.7">R7</text>
<text x="296.7" y="214.5">R8</text>
<text x="463.6" y="214.4">10k</text>
<text x="463.6" y="211.2">R10</text>
<text x="484.7" y="215.1">SS8050-G</text>
<text x="148.9" y="221">2N7002T-7-F</text>
<text x="148.9" y="218.1">Q3</text>
<text x="296.7" y="217.7">10k</text>
<text x="321.5" y="219.8">CP2102N-A02-GQFN28R</text>
<text x="484.7" y="218.2">Q4</text>
<text x="111.1" y="233.5">100nF</text>
<text x="111.1" y="230.4">C6</text>
<text x="125.6" y="231.8">10k</text>
<text x="125.6" y="228.6">R11</text>
<text x="275.5" y="233.9">R12</text>
<text x="275.5" y="237.1">47.5k</text>
<text x="421" y="279.8">X6511WV-17H-C30D60</text>
<text x="422.1" y="276.3">J1</text>
<text x="505.7" y="279.8">X6511WV-17H-C30D60</text>
<text x="506.8" y="276.3">J2</text>
<text x="49.3" y="285.1">SW1</text>
<text x="95.6" y="286.5">10k</text>
<text x="95.6" y="283.3">R13</text>
<text x="248.4" y="285.1">U3</text>
<text x="559.2" y="293.9">C7</text>
<text x="476.2" y="297.4">C8</text>
<text x="559.2" y="297">100nF</text>
<text x="97" y="305.9">100nF</text>
<text x="97" y="302.7">C9</text>
<text x="187" y="305.9">22uF</text>
<text x="187" y="302.7">C10</text>
<text x="202.8" y="305.9">100nF</text>
<text x="202.8" y="302.7">C11</text>
<text x="476.2" y="300.6">100nF</text>
<text x="49.2" y="309.7">PTS645SH50SMTR92LFS</text>
<text x="331.3" y="327.3">22</text>
<text x="331.3" y="324.1">R14</text>
<text x="331.3" y="334.7">R15</text>
<text x="331.3" y="337.9">22</text>
<text x="49.3" y="343.3">SW2</text>
<text x="476.2" y="353.5">100nF</text>
<text x="476.2" y="350.4">C12</text>
<text x="97" y="364.1">100nF</text>
<text x="97" y="360.9">C13</text>
<text x="245.3" y="360.2">ESP32-WROOM-32E(8MB)</text>
<text x="49.2" y="367.9">PTS645SH50SMTR92LFS</text>
</g>
<g font-size="3.2" fill="#00f">
<text x="266" y="56.2" transform="rotate(-90 266 56.2)">4</text>
<text x="267.8" y="64" transform="rotate(-90 267.8 64)">TAB</text>
<text x="86.1" y="70.7" transform="rotate(-90 86.1 70.7)">3</text>
<text x="87.5" y="66.3" transform="rotate(-90 87.5 66.3)">3</text>
<text x="89.6" y="70.7" transform="rotate(-90 89.6 70.7)">2</text>
<text x="91" y="66.3" transform="rotate(-90 91 66.3)">2</text>
<text x="93.1" y="70.7" transform="rotate(-90 93.1 70.7)">1</text>
<text x="94.5" y="66.3" transform="rotate(-90 94.5 66.3)">1</text>
<text x="264.2" y="86.8" transform="rotate(-90 264.2 86.8)">VIN</text>
<text x="267.8" y="86.8" transform="rotate(-90 267.8 86.8)">VOUT(TAB)</text>
<text x="262.5" y="90.3" transform="rotate(-90 262.5 90.3)">3</text>
<text x="266" y="90.3" transform="rotate(-90 266 90.3)">2</text>
<text x="457.6" y="99.6">IO18</text>
<text x="42" y="132.2" transform="rotate(-90 42 132.2)">10</text>
<text x="45.5" y="132.2" transform="rotate(-90 45.5 132.2)">8</text>
<text x="49" y="132.2" transform="rotate(-90 49 132.2)">9</text>
<text x="61.7" y="137.2">1</text>
<text x="43.4" y="138.6" transform="rotate(-90 43.4 138.6)">EP</text>
<text x="46.9" y="138.6" transform="rotate(-90 46.9 138.6)">EP</text>
<text x="50.4" y="138.6" transform="rotate(-90 50.4 138.6)">EP</text>
<text x="52.7" y="138.6">VCC</text>
<text x="55.4" y="142.1">D-</text>
<text x="61.7" y="140.7">2</text>
<text x="161.2" y="143.7">USB_DP</text>
<text x="161.2" y="140.2">USB_DN</text>
<text x="54.2" y="145.6">D+</text>
<text x="55.5" y="149.2">ID</text>
<text x="61.7" y="144.2">3</text>
<text x="61.7" y="147.7">4</text>
<text x="46.9" y="154.4" transform="rotate(-90 46.9 154.4)">EP</text>
<text x="50.4" y="154.4" transform="rotate(-90 50.4 154.4)">EP</text>
<text x="52" y="152.7">GND</text>
<text x="61.7" y="151.3">5</text>
<text x="45.5" y="158.9" transform="rotate(-90 45.5 158.9)">7</text>
<text x="49" y="158.9" transform="rotate(-90 49 158.9)">6</text>
<text x="438.1" y="156">TXD0</text>
<text x="506.9" y="156">RXD</text>
<text x="313.5" y="167.1">1</text>
<text x="338.3" y="164" transform="rotate(-90 338.3 164)">29</text>
<text x="361.8" y="167.1">28</text>
<text x="372.9" y="166.6">DTR</text>
<text x="313.5" y="170.7">2</text>
<text x="317" y="168.9">DCD</text>
<text x="317" y="172.4">RI/CLK</text>
<text x="339.7" y="168.6" transform="rotate(-90 339.7 168.6)">EP</text>
<text x="353.5" y="172.4">DSR</text>
<text x="353.7" y="168.9">DTR</text>
<text x="361.8" y="170.7">27</text>
<text x="372.9" y="173.7">TXD</text>
<text x="438.1" y="168.4">RXD0</text>
<text x="506.9" y="168.4">TXD</text>
<text x="158.4" y="177.7" transform="rotate(-90 158.4 177.7)">3</text>
<text x="284.7" y="177.2">USB_DP</text>
<text x="313.5" y="177.7">4</text>
<text x="317" y="179.5">D+</text>
<text x="353.5" y="179.5">RXD</text>
<text x="353.7" y="176">TXD</text>
<text x="361.8" y="177.7">25</text>
<text x="361.8" y="174.2">26</text>
<text x="372.9" y="177.2">RXD</text>
<text x="284.7" y="180.7">USB_DN</text>
<text x="313.5" y="181.3">5</text>
<text x="317" y="183">D-</text>
<text x="354" y="183">RTS</text>
<text x="361.8" y="184.8">23</text>
<text x="361.8" y="181.3">24</text>
<text x="372.9" y="180.7">RTS</text>
<text x="506.9" y="180.7">EN</text>
<text x="147.6" y="186.5">1</text>
<text x="313.5" y="188.3">7</text>
<text x="313.5" y="191.8">8</text>
<text x="317" y="190.1">VREGIN</text>
<text x="348.9" y="190.1">GPIO.4</text>
<text x="354" y="186.5">CTS</text>
<text x="361.8" y="191.8">21</text>
<text x="361.8" y="188.3">22</text>
<text x="438.1" y="191.3">DTR</text>
<text x="100.7" y="197.1">1</text>
<text x="313.5" y="195.4">9</text>
<text x="317" y="193.6">VBUS</text>
<text x="317" y="197.1">RSTb</text>
<text x="348.9" y="197.1">GPIO.6</text>
<text x="348.9" y="193.6">GPIO.5</text>
<text x="361.8" y="195.4">20</text>
<text x="97.2" y="198.9">1</text>
<text x="97.2" y="202.4">2</text>
<text x="100.7" y="200.7">2</text>
<text x="158.4" y="198.1" transform="rotate(-90 158.4 198.1)">2</text>
<text x="311.5" y="198.9">10</text>
<text x="311.5" y="202.4">11</text>
<text x="317" y="200.7">NC</text>
<text x="341.4" y="200.7">GPIO.0/TXT</text>
<text x="361.8" y="202.4">18</text>
<text x="361.8" y="198.9">19</text>
<text x="140.8" y="207.7" transform="rotate(-90 140.8 207.7)">3</text>
<text x="311.5" y="206">12</text>
<text x="311.5" y="209.5">13</text>
<text x="317" y="204.2">SUSPENDb</text>
<text x="317" y="207.7">SUSPEND</text>
<text x="337.1" y="207.7">GPIO.2/RS485</text>
<text x="341.1" y="204.2">GPIO.1/RXT</text>
<text x="361.8" y="209.5">16</text>
<text x="361.8" y="206">17</text>
<text x="311.5" y="213">14</text>
<text x="317" y="211.2">CHREN</text>
<text x="317" y="214.8">CHR1</text>
<text x="333.7" y="211.2">GPIO.3/WAKEUP</text>
<text x="351.5" y="214.8">CHR0</text>
<text x="361.8" y="213">15</text>
<text x="73" y="216">IO23</text>
<text x="129.9" y="216.5">1</text>
<text x="438.1" y="216">RTS</text>
<text x="501.6" y="226.6">IO0_BTN</text>
<text x="140.8" y="228.1" transform="rotate(-90 140.8 228.1)">2</text>
<text x="264.2" y="283.9" transform="rotate(-90 264.2 283.9)">39</text>
<text x="423.5" y="285.3">1</text>
<text x="427" y="283.6">1</text>
<text x="427" y="287.1">2</text>
<text x="508.2" y="285.3">1</text>
<text x="511.7" y="283.6">1</text>
<text x="511.7" y="287.1">2</text>
<text x="43.8" y="292.4">1</text>
<text x="60" y="292.4">2</text>
<text x="118.9" y="291.9">EN</text>
<text x="244.8" y="292.4">2</text>
<text x="265.6" y="293.7" transform="rotate(-90 265.6 293.7)">GND</text>
<text x="282.4" y="292.4">37</text>
<text x="293.5" y="291.9">IO23</text>
<text x="423.5" y="288.9">2</text>
<text x="423.5" y="292.4">3</text>
<text x="427" y="290.6">3</text>
<text x="438.1" y="293.6">I36</text>
<text x="438.1" y="290.1">EN</text>
<text x="508.2" y="288.9">2</text>
<text x="508.2" y="292.4">3</text>
<text x="511.7" y="290.6">3</text>
<text x="522.8" y="290.1">IO23</text>
<text x="522.8" y="293.6">IO22</text>
<text x="43.8" y="299.4">3</text>
<text x="60" y="299.4">4</text>
<text x="215.9" y="295.4">EN</text>
<text x="215.9" y="298.9">I36</text>
<text x="244.8" y="295.9">3</text>
<text x="248.2" y="297.7">EN</text>
<text x="248.2" y="294.1">3V3</text>
<text x="273.1" y="294.1">IO23</text>
<text x="273.1" y="297.7">IO22</text>
<text x="282.4" y="295.9">36</text>
<text x="282.4" y="299.4">35</text>
<text x="293.5" y="295.4">IO22</text>
<text x="293.5" y="298.9">TXD0</text>
<text x="423.5" y="295.9">4</text>
<text x="423.5" y="299.4">5</text>
<text x="427" y="294.1">4</text>
<text x="427" y="297.7">5</text>
<text x="438.1" y="297.1">I39</text>
<text x="508.2" y="295.9">4</text>
<text x="508.2" y="299.4">5</text>
<text x="511.7" y="294.1">4</text>
<text x="511.7" y="297.7">5</text>
<text x="522.8" y="297.1">TXD0</text>
<text x="215.9" y="306">I34</text>
<text x="215.9" y="302.4">I39</text>
<text x="244.8" y="303">5</text>
<text x="248.2" y="304.7">SENSOR_VN</text>
<text x="272.1" y="304.7">RXD0</text>
<text x="272.3" y="301.2">TXD0</text>
<text x="282.4" y="303">34</text>
<text x="293.5" y="306">IO21</text>
<text x="293.5" y="302.4">RXD0</text>
<text x="423.5" y="303">6</text>
<text x="427" y="301.2">6</text>
<text x="427" y="304.7">7</text>
<text x="438.1" y="304.2">I35</text>
<text x="438.1" y="300.7">I34</text>
<text x="508.2" y="303">6</text>
<text x="511.7" y="301.2">6</text>
<text x="511.7" y="304.7">7</text>
<text x="522.8" y="300.7">RXD0</text>
<text x="522.8" y="304.2">IO21</text>
<text x="215.9" y="309.5">I35</text>
<text x="244.8" y="310">7</text>
<text x="244.8" y="306.5">6</text>
<text x="248.2" y="311.8">IO35</text>
<text x="248.2" y="308.3">IO34</text>
<text x="273.1" y="308.3">IO21</text>
<text x="276.3" y="311.8">NC</text>
<text x="282.4" y="306.5">33</text>
<text x="282.4" y="310">32</text>
<text x="423.5" y="306.5">7</text>
<text x="423.5" y="310">8</text>
<text x="427" y="308.3">8</text>
<text x="427" y="311.8">9</text>
<text x="438.1" y="311.3">IO33</text>
<text x="438.1" y="307.7">IO32</text>
<text x="508.2" y="306.5">7</text>
<text x="508.2" y="310">8</text>
<text x="511.7" y="308.3">8</text>
<text x="511.7" y="311.8">9</text>
<text x="522.8" y="311.3">IO19</text>
<text x="215.9" y="313">IO32</text>
<text x="215.9" y="316.5">IO33</text>
<text x="244.8" y="317.1">9</text>
<text x="244.8" y="313.5">8</text>
<text x="248.2" y="315.3">IO32</text>
<text x="273.1" y="315.3">IO19</text>
<text x="282.4" y="313.5">31</text>
<text x="282.4" y="317.1">30</text>
<text x="293.5" y="316.5">IO18</text>
<text x="293.5" y="313">IO19</text>
<text x="421.5" y="317.1">10</text>
<text x="423.5" y="313.5">9</text>
<text x="427" y="315.3">10</text>
<text x="438.1" y="314.8">IO25</text>
<text x="506.2" y="317.1">10</text>
<text x="508.2" y="313.5">9</text>
<text x="511.7" y="315.3">10</text>
<text x="522.8" y="314.8">IO18</text>
<text x="215.9" y="320.1">IO25</text>
<text x="215.9" y="323.6">IO26</text>
<text x="242.7" y="320.6">10</text>
<text x="248.2" y="322.4">IO25</text>
<text x="248.2" y="318.8">IO33</text>
<text x="273.1" y="318.8">IO18</text>
<text x="275.1" y="322.4">IO5</text>
<text x="282.4" y="320.6">29</text>
<text x="293.5" y="323.6">IO17</text>
<text x="293.5" y="320.1">IO5</text>
<text x="421.5" y="320.6">11</text>
<text x="427" y="318.8">11</text>
<text x="427" y="322.4">12</text>
<text x="438.1" y="321.8">IO27</text>
<text x="438.1" y="318.3">IO26</text>
<text x="506.2" y="320.6">11</text>
<text x="511.7" y="318.8">11</text>
<text x="511.7" y="322.4">12</text>
<text x="522.8" y="318.3">IO5</text>
<text x="522.8" y="321.8">IO17</text>
<text x="215.9" y="327.1">IO27</text>
<text x="242.7" y="327.7">12</text>
<text x="242.7" y="324.1">11</text>
<text x="248.2" y="329.4">IO27</text>
<text x="248.2" y="325.9">IO26</text>
<text x="273.1" y="325.9">IO17</text>
<text x="273.1" y="329.4">IO16</text>
<text x="282.4" y="324.1">28</text>
<text x="282.4" y="327.7">27</text>
<text x="293.5" y="327.1">IO16</text>
<text x="346.4" y="328.9">IO0_CON</text>
<text x="421.5" y="324.1">12</text>
<text x="421.5" y="327.7">13</text>
<text x="427" y="325.9">13</text>
<text x="427" y="329.4">14</text>
<text x="438.1" y="325.4">IO14</text>
<text x="438.1" y="328.9">IO12</text>
<text x="506.2" y="324.1">12</text>
<text x="506.2" y="327.7">13</text>
<text x="511.7" y="325.9">13</text>
<text x="511.7" y="329.4">14</text>
<text x="522.8" y="328.9">IO4</text>
<text x="522.8" y="325.4">IO16</text>
<text x="215.9" y="334.2">IO12</text>
<text x="215.9" y="330.7">IO14</text>
<text x="242.7" y="334.7">14</text>
<text x="242.7" y="331.2">13</text>
<text x="248.2" y="333">IO14</text>
<text x="275.1" y="333">IO4</text>
<text x="282.4" y="331.2">26</text>
<text x="282.4" y="334.7">25</text>
<text x="293.5" y="334.2">IO0</text>
<text x="293.5" y="330.7">IO4</text>
<text x="421.5" y="331.2">14</text>
<text x="421.5" y="334.7">15</text>
<text x="427" y="333">15</text>
<text x="438.1" y="336">IO13</text>
<text x="506.2" y="331.2">14</text>
<text x="506.2" y="334.7">15</text>
<text x="511.7" y="333">15</text>
<text x="522.8" y="336">IO2</text>
<text x="522.8" y="332.4">IO0_CON</text>
<text x="215.9" y="341.2">IO13</text>
<text x="242.7" y="341.8">16</text>
<text x="248.2" y="336.5">IO12</text>
<text x="275.1" y="336.5">IO0</text>
<text x="275.1" y="340">IO2</text>
<text x="282.4" y="338.2">24</text>
<text x="282.4" y="341.8">23</text>
<text x="293.5" y="341.2">IO15</text>
<text x="293.5" y="337.7">IO2</text>
<text x="346.4" y="339.5">IO0_BTN</text>
<text x="421.5" y="338.2">16</text>
<text x="421.5" y="341.8">17</text>
<text x="427" y="336.5">16</text>
<text x="427" y="340">17</text>
<text x="506.2" y="338.2">16</text>
<text x="506.2" y="341.8">17</text>
<text x="511.7" y="336.5">16</text>
<text x="511.7" y="340">17</text>
<text x="522.8" y="339.5">IO15</text>
<text x="242.7" y="345.3">17</text>
<text x="248.2" y="347.1">NC</text>
<text x="248.2" y="343.5">IO13</text>
<text x="273.1" y="343.5">IO15</text>
<text x="276.3" y="347.1">NC</text>
<text x="282.4" y="345.3">22</text>
<text x="43.8" y="350.6">1</text>
<text x="60" y="350.6">2</text>
<text x="110.1" y="350.1">IO0_BTN</text>
<text x="242.7" y="352.4">19</text>
<text x="242.7" y="348.8">18</text>
<text x="248.2" y="350.6">NC</text>
<text x="276.3" y="350.6">NC</text>
<text x="282.4" y="348.8">21</text>
<text x="282.4" y="352.4">20</text>
<text x="43.8" y="357.6">3</text>
<text x="60" y="357.6">4</text>
<text x="248.2" y="354.1">NC</text>
<text x="276.3" y="354.1">NC</text>
</g>
<g font-size="3.2">
<text x="271.3" y="86.8" transform="rotate(-90 271.3 86.8)">ADJ(GND)</text>
<text x="269.5" y="90.3" transform="rotate(-90 269.5 90.3)">1</text>
<text x="313.5" y="174.2">3</text>
<text x="317" y="176">GND</text>
<text x="244.8" y="288.9">1</text>
<text x="248.2" y="290.6">GND</text>
<text x="273.6" y="290.6">GND</text>
<text x="282.4" y="288.9">38</text>
<text x="242.7" y="338.2">15</text>
<text x="248.2" y="340">GND</text>
</g>
<g font-size="3.2" fill="#f00">
<text x="313.5" y="184.8">6</text>
<text x="317" y="186.5">VDD</text>
<text x="244.8" y="299.4">4</text>
<text x="248.2" y="301.2">SENSOR_VP</text>
</g>
</svg>
